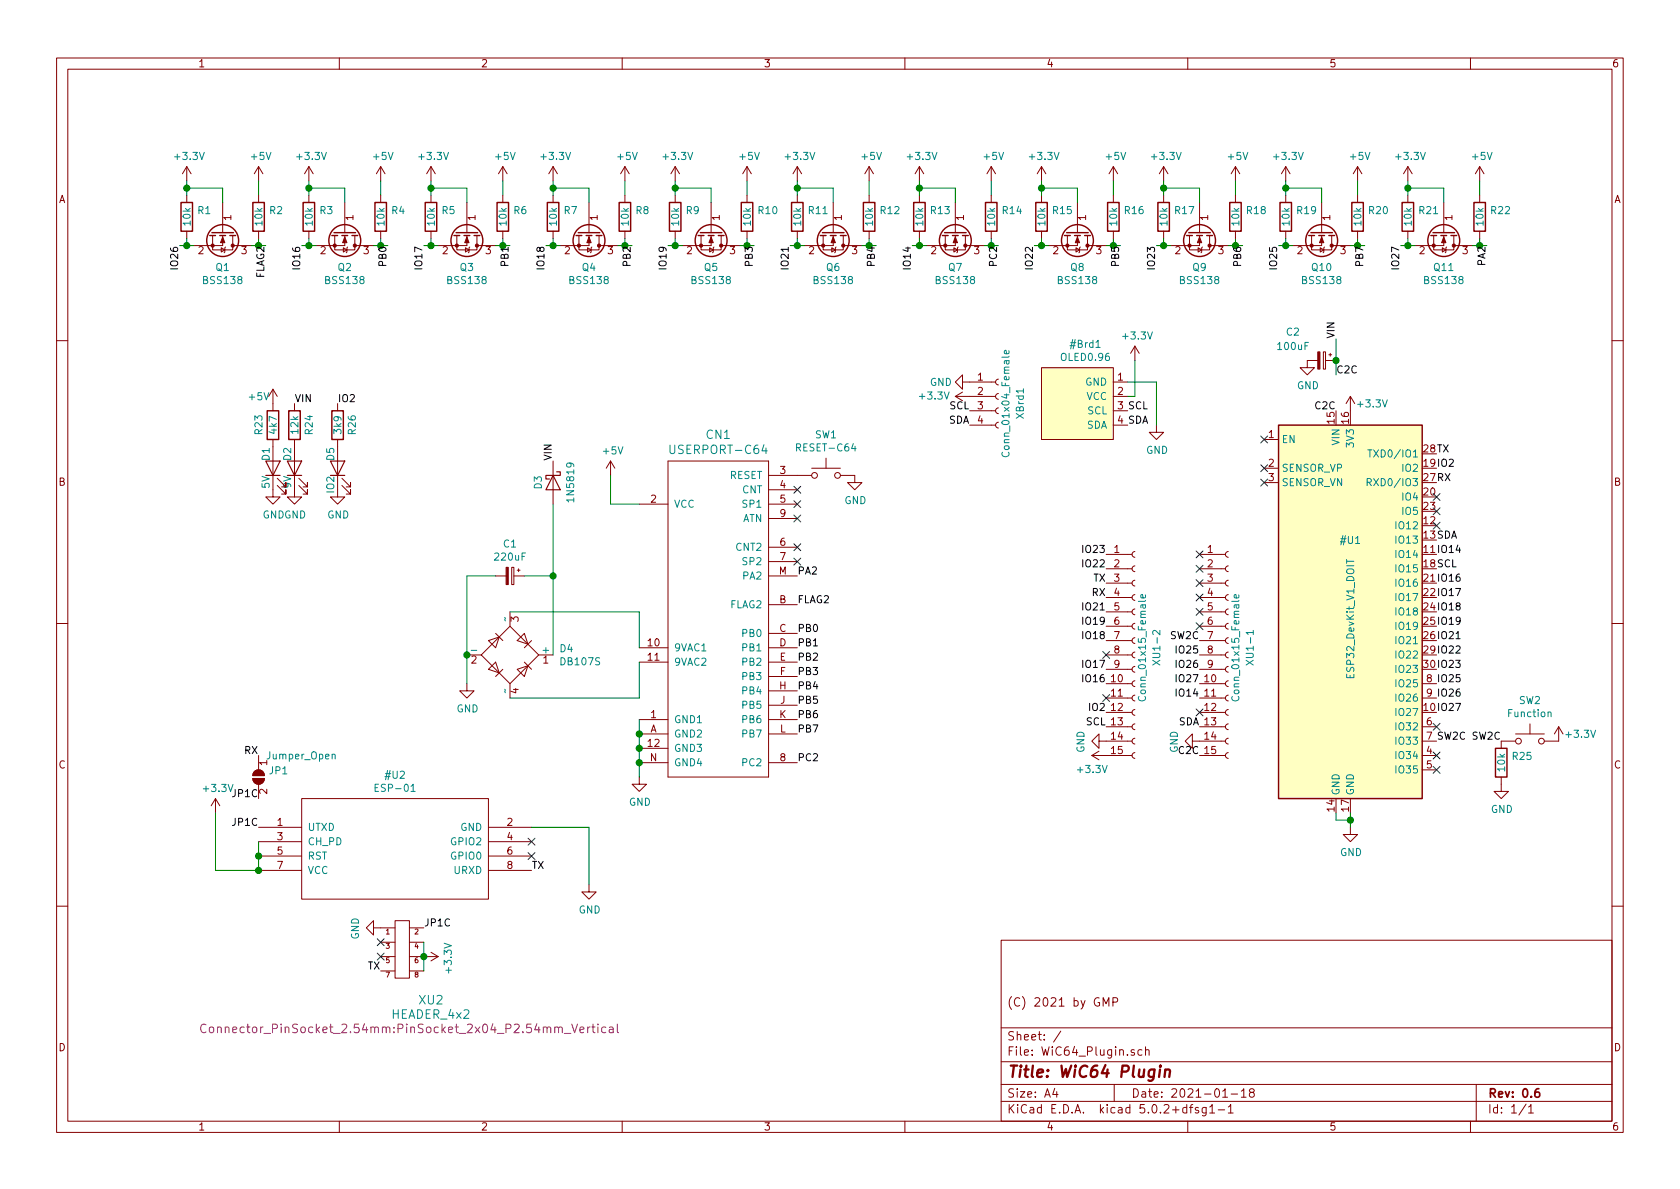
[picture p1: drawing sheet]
<svg xmlns="http://www.w3.org/2000/svg" width="297mm" height="210mm" viewBox="0 0 297 210" stroke-linecap="round" stroke-linejoin="round" font-family="sans-serif">
<g fill="none" stroke="#840000" stroke-width=".18">
<path d="M10 10.3h277v189.9h-277zM12 12.2h273v186.1h-273zM60 10.3v1.9M110 10.3v1.9M160 10.3v1.9M210 10.3v1.9M260 10.3v1.9M33 29.5v2.5M33 34.5v1.3M33 29.5l-.7 1.2M33 29.5l.8 1.2M39.4 35.8v5.3"/>
<path d="M45.7 29.5l-.7 1.2M45.7 29.5v2.5M45.7 34.5v1.3M45.7 29.5l.8 1.2M54.6 29.5v2.5M54.6 34.5v1.3M54.6 29.5l-.8 1.2M54.6 29.5l.8 1.2M61 35.8v5.3M67.3 29.5l-.8 1.2M67.3 29.5v2.5M67.3 34.5v1.3"/>
<path d="M67.3 29.5l.8 1.2M76.2 29.5v2.5M76.2 34.5v1.3M76.2 29.5l-.8 1.2M76.2 29.5l.8 1.2M82.5 35.8v5.3M88.9 29.5l-.8 1.2M88.9 29.5v2.5M88.9 34.5v1.3M88.9 29.5l.8 1.2M97.8 29.5v2.5M97.8 34.5v1.3"/>
<path d="M97.8 29.5l-.8 1.2M97.8 29.5l.8 1.2M104.1 35.8v5.3M110.5 29.5l-.8 1.2M110.5 29.5v2.5M110.5 34.5v1.3M110.5 29.5l.8 1.2M119.4 29.5v2.5M119.4 34.5v1.3M119.4 29.5l-.8 1.2M119.4 29.5l.7 1.2M125.7 35.8v5.3"/>
<path d="M132.1 29.5l-.8 1.2M132.1 29.5v2.5M132.1 34.5v1.3M132.1 29.5l.7 1.2M141 29.5v2.5M141 34.5v1.3M141 29.5l-.8 1.2M141 29.5l.7 1.2M147.3 35.8v5.3M153.7 29.5l-.8 1.2M153.7 29.5v2.5M153.7 34.5v1.3"/>
<path d="M153.7 29.5l.7 1.2M162.6 29.5v2.5M162.6 34.5v1.3M162.6 29.5l-.8 1.2M162.6 29.5l.7 1.2M168.9 35.8v5.3M175.3 29.5l-.8 1.2M175.3 29.5v2.5M175.3 34.5v1.3M175.3 29.5l.7 1.2M184.1 29.5v2.5M184.1 34.5v1.3"/>
<path d="M184.1 29.5l-.7 1.2M184.1 29.5l.8 1.2M190.5 35.8v5.3M196.8 29.5l-.7 1.2M196.8 29.5v2.5M196.8 34.5v1.3M196.8 29.5l.8 1.2M205.7 29.5v2.5M205.7 34.5v1.3M205.7 29.5l-.7 1.2M205.7 29.5l.8 1.2M212.1 35.8v5.3"/>
<path d="M218.4 29.5l-.7 1.2M218.4 29.5v2.5M218.4 34.5v1.3M218.4 29.5l.8 1.2M227.3 29.5v2.5M227.3 34.5v1.3M227.3 29.5l-.7 1.2M227.3 29.5l.8 1.2M233.7 35.8v5.3M240 29.5l-.7 1.2M240 29.5v2.5M240 34.5v1.3"/>
<path d="M240 29.5l.8 1.2M248.9 29.5v2.5M248.9 34.5v1.3M248.9 29.5l-.7 1.2M248.9 29.5l.8 1.2M255.3 35.8v5.3M261.6 29.5l-.7 1.2M261.6 29.5v2.5M261.6 34.5v1.3M261.6 29.5l.8 1.2M33 40.9v1.3M37.6 41.7v2.5h3.5v-.8"/>
<path d="M39.1 43.8l.7 .4-.7 .4zM39.4 41.7v1.7h-5.1M39.9 43.7l-.1 .1v.8l-.2 .1M41.1 41.7v1.7M41.1 43.4h3.3M45.7 40.9v1.3M54.6 40.9v1.3M59.2 41.7v2.5h3.5v-.8M60.7 43.8l.6 .4-.6 .4zM61 41.7v1.7h-5.1M61.5 43.7l-.2 .1v.8l-.1 .1M62.7 43.4h3.3"/>
<path d="M62.7 41.7v1.7M67.3 40.9v1.3M76.2 40.9v1.3M80.8 41.7v2.5h3.5v-.8M82.3 43.8l.6 .4-.6 .4zM82.5 41.7v1.7h-5M83.1 43.7l-.2 .1v.8l-.1 .1M84.3 43.4h3.3M84.3 41.7v1.7M88.9 40.9v1.3M97.8 40.9v1.3M102.4 41.7v2.5h3.5v-.8"/>
<path d="M103.9 43.8l.6 .4-.6 .4zM104.1 41.7v1.7h-5M104.6 43.7l-.1 .1v.8l-.1 .1M105.9 43.4h3.3M105.9 41.7v1.7M110.5 40.9v1.3M119.4 40.9v1.3M124 41.7v2.5h3.5v-.8M125.5 43.8l.6 .4-.6 .4zM125.7 41.7v1.7h-5.1M126.2 43.7l-.1 .1v.8l-.1 .1M127.5 43.4h3.3"/>
<path d="M127.5 41.7v1.7M132.1 40.9v1.3M141 40.9v1.3M145.5 41.7v2.5h3.6v-.8M147.1 43.8l.6 .4-.6 .4zM147.3 41.7v1.7h-5.1M147.8 43.7l-.1 .1v.8l-.1 .1M149.1 43.4h3.3M149.1 41.7v1.7M153.7 40.9v1.3M162.6 40.9v1.3M167.1 41.7v2.5h3.6v-.8"/>
<path d="M168.7 43.8l.6 .4-.6 .4zM168.9 41.7v1.7h-5.1M169.4 43.7l-.1 .1v.8l-.1 .1M170.7 43.4h3.3M170.7 41.7v1.7M175.3 40.9v1.3M184.1 40.9v1.3M188.7 41.7v2.5h3.6v-.8M190.2 43.8l.7 .4-.7 .4zM190.5 41.7v1.7h-5.1M191 43.7l-.1 .1v.8l-.1 .1M192.3 43.4h3.3"/>
<path d="M192.3 41.7v1.7M196.8 40.9v1.3M205.7 40.9v1.3M210.3 41.7v2.5h3.6v-.8M211.8 43.8l.7 .4-.7 .4zM212.1 41.7v1.7h-5.1M212.6 43.7l-.1 .1v.8l-.2 .1M213.9 43.4h3.3M213.9 41.7v1.7M218.4 40.9v1.3M227.3 40.9v1.3M231.9 41.7v2.5h3.6v-.8"/>
<path d="M233.4 43.8l.7 .4-.7 .4zM233.7 41.7v1.7h-5.1M234.2 43.7l-.1 .1v.8l-.2 .1M235.5 43.4h3.3M235.5 41.7v1.7M240 40.9v1.3M248.9 40.9v1.3M253.5 41.7v2.5h3.5v-.8M255 43.8l.7 .4-.7 .4zM255.3 41.7v1.7h-5.1M255.8 43.7l-.1 .1v.8l-.2 .1M257 43.4h3.3"/>
<path d="M257 41.7v1.7M261.6 40.9v1.3M10 60.2h2M48.3 68.8v3.8M48.3 77.7v1.3M48.3 68.8l-.8 1.3M48.3 68.8l.7 1.3M52.1 71.4v1.2M52.1 77.7v1.3M59.7 71.4v1.2M59.7 77.7v1.3M168.9 70.1h7.1"/>
<path d="M168.9 70.1l1.3 .8M170.2 67.6v-1.3l-1.3 1.3 1.3 1.2v-1.2h5.8M170.2 69.3l-1.3 .8M171.4 72.6h4.6M171.4 75.2h4.6M176.5 74.7l-.3 .1-.2 .3 .1 .4 .4 .2M176.5 72.1l-.3 .1-.2 .4 .1 .3 .4 .2M176.5 69.6l-.3 .1-.2 .3 .1 .4 .4 .2M176.5 67.1l-.3 .1-.2 .3 .1 .4 .4 .2M184.1 65h12.7v12.7h-12.7zM196.8 67.6h2.6M196.8 70.1h2.6"/>
<path d="M196.8 72.6h2.6M196.8 75.2h2.6M200.7 61.2l-.8 1.3M200.7 61.2v2.5M200.7 61.2l.7 1.3M204.5 75.2v1.2h1.2l-1.2 1.3-1.3-1.3h1.3M223.5 77.7h2.6M233 63.7h-1.9v1.3h1.3l-1.3 1.3-1.2-1.3h1.2M234 62.2h.4v3.1h-.4zM234.4 63.7h1.8M234.9 62.7h.6M235.2 62.5v.5"/>
<path d="M238.8 70.1l-.8 1.3M238.8 70.1v2.5M238.8 70.1l.7 1.3M285 60.2h2M48.3 86.6v1.3h1.2l-1.2 1.2-1.3-1.2h1.3M48.3 81.5v2.6M49 85.8l1.5 1.6v-.8v.8h-.7M49 84.6l1.5 1.5v-.8v.8h-.7M52.1 86.6v1.3h1.2l-1.2 1.2-1.3-1.2h1.3M52.1 81.5v2.6M52.8 85.8l1.6 1.6v-.8v.8h-.8M52.8 84.6l1.6 1.5v-.8v.8h-.8"/>
<path d="M59.7 86.6v1.3h1.3l-1.3 1.2-1.3-1.2h1.3M59.7 81.5v2.6M60.5 85.8l1.5 1.6v-.8v.8h-.8M60.5 84.6l1.5 1.5v-.8v.8h-.8M97.8 81.5v7.6M107.9 81.5l-.7 1.3M107.9 81.5v2.6M107.9 81.5l.8 1.3M113 89.1h5.1M118.1 81.5h17.8v55.9h-17.8zM135.9 89.1h5.1M135.9 84.1h7.6"/>
<path d="M135.9 86.6h5.1M135.9 96.8h5.1M135.9 99.3h5.1M135.9 91.7h5.1M143.5 82.8h5.1M146 81v1.8M148.6 84.1h2.5v1.2h1.3l-1.3 1.3-1.2-1.3h1.2M195.6 98h4.6M200.7 97.5l-.3 .1-.2 .4 .1 .3 .4 .2M212.1 98h4.6M217.2 97.5l-.3 .1-.2 .4 .1 .3 .4 .2M223.5 82.8h2.6"/>
<path d="M223.5 85.3h2.6M10 110.3h2M82.5 115.8h2.6M86.4 113.3l1.9-.7-.7 1.9zM86.4 118.4l1.2-1.3 .7 1.9zM87.6 101.8h1.9M87.6 112l1.3 1.3M88.9 118.4l-1.3 1.2M90.2 110.7l5 5.1-5 5.1-5.1-5.1zM90.2 108.2v2.5M90.5 100.3h.4v3.1h-.4zM90.9 101.8h1.8"/>
<path d="M91.4 113.3l1.3-1.3 .6 1.9zM91.4 118.4l1.9-.7-.6 1.9zM91.4 100.8h.5M91.7 100.6v.5M92.7 117.1l1.3 1.3M94 113.3l-1.3 1.2M95.2 115.8h2.6M113 114.5h5.1M113 117.1h5.1M135.9 114.5h5.1M135.9 117.1h5.1M135.9 106.9h5.1"/>
<path d="M135.9 112h5.1M135.9 119.6h5.1M135.9 101.8h5.1M195.6 115.8h4.6M195.6 118.4h4.6M195.6 113.3h4.6M195.6 110.7h4.6M195.6 108.2h4.6M195.6 105.7h4.6M195.6 103.1h4.6M195.6 100.6h4.6M200.7 117.9l-.3 .1-.2 .3 .1 .4 .4 .2"/>
<path d="M200.7 115.3l-.3 .1-.2 .3 .1 .4 .4 .2M200.7 112.8l-.3 .1-.2 .3 .1 .4 .4 .2M200.7 110.2l-.3 .1-.2 .4 .1 .3 .4 .2M200.7 107.7l-.3 .1-.2 .3 .1 .4 .4 .2M200.7 105.2l-.3 .1-.2 .3 .1 .4 .4 .2M200.7 102.6l-.3 .1-.2 .3 .1 .4 .4 .2M200.7 100.1l-.3 .1-.2 .3 .1 .4 .4 .2M212.1 115.8h4.6M212.1 118.4h4.6M212.1 113.3h4.6M212.1 110.7h4.6M212.1 108.2h4.6"/>
<path d="M212.1 105.7h4.6M212.1 103.1h4.6M212.1 100.6h4.6M217.2 117.9l-.3 .1-.2 .3 .1 .4 .4 .2M217.2 115.3l-.3 .1-.2 .3 .1 .4 .4 .2M217.2 112.8l-.3 .1-.2 .3 .1 .4 .4 .2M217.2 110.2l-.3 .1-.2 .4 .1 .3 .4 .2M217.2 107.7l-.3 .1-.2 .3 .1 .4 .4 .2M217.2 105.2l-.3 .1-.2 .3 .1 .4 .4 .2M217.2 102.6l-.3 .1-.2 .3 .1 .4 .4 .2M217.2 100.1l-.3 .1-.2 .3 .1 .4 .4 .2M285 110.3h2"/>
<path d="M44.7 137.7h2a1.02 1.02 0 0 1-1 1 1.02 1.02 0 0 1-1-1zM44.9 136.5a1.02 1.02 0 0 1 1.2-.3 1.02 1.02 0 0 1 .6 1h-2zM45.7 133.6v2.5M45.7 138.7v2.5M82.5 120.9v1.3h1.3l-1.3 1.2-1.2-1.2h1.2M90.2 120.9v2.5M113 137.4v1.3h1.3l-1.3 1.2-1.2-1.2h1.2M113 127.2h5.1M113 132.3h5.1M113 134.9h5.1M113 129.8h5.1M135.9 127.2h5.1"/>
<path d="M135.9 134.9h5.1M135.9 129.8h5.1M135.9 122.2h5.1M135.9 124.7h5.1M193 133.6h7.2M193 133.6l1.3 .8M194.3 131.1v-1.3l-1.3 1.3 1.3 1.2v-1.2h5.9M194.3 132.8l-1.3 .8M195.6 128.5h4.6M195.6 120.9h4.6M195.6 123.4h4.6M195.6 126h4.6"/>
<path d="M200.7 133.1l-.3 .1-.2 .3 .1 .4 .4 .2M200.7 130.6l-.3 .1-.2 .3 .1 .4 .4 .2M200.7 128l-.3 .1-.2 .3 .1 .4 .4 .2M200.7 125.5l-.3 .1-.2 .3 .1 .4 .4 .2M200.7 122.9l-.3 .1-.2 .4 .1 .3 .4 .2M200.7 120.4l-.3 .1-.2 .3 .1 .4 .4 .2M210.8 131.1v-1.3l-1.3 1.3 1.3 1.2v-1.2h5.9M212.1 133.6h4.6M212.1 128.5h4.6M212.1 120.9h4.6M212.1 123.4h4.6M212.1 126h4.6"/>
<path d="M217.2 133.1l-.3 .1-.2 .3 .1 .4 .4 .2M217.2 130.6l-.3 .1-.2 .3 .1 .4 .4 .2M217.2 128l-.3 .1-.2 .3 .1 .4 .4 .2M217.2 125.5l-.3 .1-.2 .3 .1 .4 .4 .2M217.2 122.9l-.3 .1-.2 .4 .1 .3 .4 .2M217.2 120.4l-.3 .1-.2 .3 .1 .4 .4 .2M251.5 133.6h2.5M251.5 136.1h2.5M251.5 128.5h2.5M251.5 131.1h2.5M251.5 120.9h2.5M251.5 123.4h2.5"/>
<path d="M265.4 137.4v2.5h1.3l-1.3 1.3-1.2-1.3h1.2M268 129.8h5M268 131.1h-2.6v1.2M270.5 128v1.8M275.6 128.5v2.6h-2.6M275.6 128.5l-.8 1.3M275.6 128.5l.8 1.3M38.1 141.2l-.8 1.3M38.1 141.2v2.6M38.1 141.2l.8 1.3M45.7 146.3h7.6M45.7 148.8h7.6"/>
<path d="M45.7 151.4h7.6M45.7 153.9h7.6M53.3 141.2h33.1v17.8h-33.1zM86.4 146.3h7.6M86.4 148.8h7.6M86.4 151.4h7.6M86.4 153.9h7.6M104.1 156.5v1.2h1.3l-1.3 1.3-1.2-1.3h1.2M238.8 146.3v1.3h1.2l-1.2 1.2-1.3-1.2h1.3M10 160.2h2M66 164.1v-1.3l-1.2 1.3 1.2 1.2v-1.2h3.8M67.3 166.6h2.5"/>
<path d="M67.3 169.2h2.5M67.3 171.7h2.5M69.8 162.8h2.6v10.2h-2.6zM72.4 164.1h2.5M72.4 166.6h2.5M72.4 169.2h5.1M72.4 171.7h2.5M76.2 168.4l1.3 .8M77.5 169.2l-1.3 .7M177 166.3h108v32h-108zM195 177.9v-1.5l.6 1.1 .5-1.1v1.5M196.8 177.2l.7-.1 .1-.2v-.3l-.3-.2h-.5v1.5"/>
<path d="M285 160.2h2M60 198.3v1.9M110 198.3v1.9M160 198.3v1.9M177 194.8h108M177 191.8h108M177 187.8h108M177 181.8h108M186.5 192.5l-.4 1h1M186.8 193v1M187.6 182.3l-1.3 2M197 191.8v3"/>
<path d="M200.6 185.7l-.4-.1-.2 .2 .1 .2 .5 .2v.3h-.6M201.9 185.7l-.4-.1-.3 .3 .1 .6h.6M202.5 185.7l.3-.1 .3 .1 .1 .9M202.5 185.1v1.5M210 198.3v1.9M210.3 195.8h.6M210.9 195.3l-.4 .2v1.3M211.9 195.9l-.4-.1-.2 .2 .1 .3 .5 .1v.3h-.6M213.3 195.8v1.2l-.3 .3h-.4M213.3 195.9l-.5-.1-.3 .3 .1 .6 .2 .1 .5-.1M213.9 195.8l.4-.5v1.5M213.9 196.8h.9"/>
<path d="M215.4 196.3h1.1M216.2 194h.8M217.2 195.8l.4-.5v1.5M217.2 196.8h.8M217.7 193.5h1.1M219.5 193l.4-.5v1.5M219.5 194h.8M221.2 193.2l-.3-.3 .1-.2 .2-.2 .4 .1 .2 .2-.1 .2-.6 .2a.48 .48 0 0 0-.1 .7l.2 .1 .5-.1a.48 .48 0 0 0-.1-.7h-.1M260 198.3v1.9M261 191.8v6.5M269.8 195.2l-1.2 2M270.3 195.8l.4-.5v1.5"/>
<path d="M270.3 196.8h.8"/>
<circle cx="144" cy="84.1" r=".51"/>
<circle cx="148.1" cy="84.1" r=".51"/>
<circle cx="268.5" cy="131.1" r=".51"/>
<circle cx="272.5" cy="131.1" r=".51"/>
</g>
<path d="M272.1 192.5a.62 .62 0 0 0-.7 .7v.7l.3 .1 .5-.1v-.5l-.1-.2-.4-.1-.3 .3" fill="none" stroke="#840000" stroke-width=".3"/>
<path d="M205.1 189.1l-.2 1.3M205.2 188.4v.2M206 189.3a.52 .52 0 0 1 .9 .1l-.2 1M206 189.1l-.1 1.3" fill="none" stroke="#840000" stroke-width=".41"/>
<g fill="none" stroke="#008400" stroke-width=".18">
<path d="M33 32v2.5M33 33.3h6.4v2.5M45.7 32v2.5M54.6 33.3h6.4v2.5M54.6 32v2.5M67.3 32v2.5M76.2 33.3h6.3v2.5M76.2 32v2.5M88.9 32v2.5M97.8 33.3h6.3v2.5M97.8 32v2.5M110.5 32v2.5"/>
<path d="M119.4 33.3h6.3v2.5M119.4 32v2.5M132.1 32v2.5M141 33.3h6.3v2.5M141 32v2.5M153.7 32v2.5M162.6 33.3h6.3v2.5M162.6 32v2.5M175.3 32v2.5M184.1 33.3h6.4v2.5M184.1 32v2.5M196.8 32v2.5"/>
<path d="M205.7 33.3h6.4v2.5M205.7 32v2.5M218.4 32v2.5M227.3 33.3h6.4v2.5M227.3 32v2.5M240 32v2.5M248.9 33.3h6.4v2.5M248.9 32v2.5M261.6 32v2.5M31.7 43.4h2.6M33 42.2v1.2M45.7 42.2v1.2h-1.3"/>
<path d="M53.3 43.4h2.6M54.6 42.2v1.2M67.3 42.2v1.2h-1.3M74.9 43.4h2.6M76.2 42.2v1.2M88.9 42.2v1.2h-1.3M96.5 43.4h2.6M97.8 42.2v1.2M110.5 42.2v1.2h-1.3M118.1 43.4h2.5M119.4 42.2v1.2M132.1 42.2v1.2h-1.3"/>
<path d="M139.7 43.4h2.5M141 42.2v1.2M153.7 42.2v1.2h-1.3M161.3 43.4h2.5M162.6 42.2v1.2M175.3 42.2v1.2h-1.3M182.9 43.4h2.5M184.1 42.2v1.2M196.8 42.2v1.2h-1.2M204.5 43.4h2.5M205.7 42.2v1.2M218.4 42.2v1.2h-1.2"/>
<path d="M226.1 43.4h2.5M227.3 42.2v1.2M236.2 59.9v6.4M240 42.2v1.2h-1.2M247.6 43.4h2.6M248.9 42.2v1.2M261.6 42.2v1.2h-1.3M199.4 67.6h5.1v7.6M200.7 63.7v6.4h-1.3M97.8 89.1v26.7M107.9 84.1v5h5.1M87.6 101.8h-5.1v19.1"/>
<path d="M90.2 108.2h22.8v6.3M92.7 101.8h5.1M113 117.1v6.3h-22.8M113 127.2v10.2M38.1 143.8v10.1h7.6v-5.1M94 146.3h10.1v10.2M236.2 143.8v1.2h2.6M238.8 143.8v2.5M74.9 166.6v5.1"/>
</g>
<g fill="#008400" stroke="#008400" stroke-width=".25">
<circle cx="113" cy="129.8" r=".51"/>
<circle cx="113" cy="132.3" r=".51"/>
<circle cx="113" cy="134.9" r=".51"/>
<circle cx="33" cy="43.4" r=".51"/>
<circle cx="45.7" cy="43.4" r=".51"/>
<circle cx="33" cy="33.3" r=".51"/>
<circle cx="54.6" cy="43.4" r=".51"/>
<circle cx="67.3" cy="43.4" r=".51"/>
<circle cx="54.6" cy="33.3" r=".51"/>
<circle cx="76.2" cy="43.4" r=".51"/>
<circle cx="88.9" cy="43.4" r=".51"/>
<circle cx="76.2" cy="33.3" r=".51"/>
<circle cx="97.8" cy="43.4" r=".51"/>
<circle cx="110.5" cy="43.4" r=".51"/>
<circle cx="97.8" cy="33.3" r=".51"/>
<circle cx="119.4" cy="43.4" r=".51"/>
<circle cx="132.1" cy="43.4" r=".51"/>
<circle cx="119.4" cy="33.3" r=".51"/>
<circle cx="141" cy="43.4" r=".51"/>
<circle cx="153.7" cy="43.4" r=".51"/>
<circle cx="141" cy="33.3" r=".51"/>
<circle cx="162.6" cy="43.4" r=".51"/>
<circle cx="162.6" cy="33.3" r=".51"/>
<circle cx="184.2" cy="43.4" r=".51"/>
<circle cx="196.9" cy="43.4" r=".51"/>
<circle cx="184.2" cy="33.3" r=".51"/>
<circle cx="205.7" cy="43.4" r=".51"/>
<circle cx="218.4" cy="43.4" r=".51"/>
<circle cx="205.7" cy="33.3" r=".51"/>
<circle cx="227.3" cy="43.4" r=".51"/>
<circle cx="240" cy="43.4" r=".51"/>
<circle cx="227.3" cy="33.3" r=".51"/>
<circle cx="248.9" cy="43.4" r=".51"/>
<circle cx="261.6" cy="43.4" r=".51"/>
<circle cx="248.9" cy="33.3" r=".51"/>
<circle cx="238.8" cy="145" r=".51"/>
<circle cx="82.6" cy="115.8" r=".51"/>
<circle cx="97.8" cy="101.8" r=".51"/>
<circle cx="45.7" cy="151.4" r=".51"/>
<circle cx="236.2" cy="63.7" r=".51"/>
<circle cx="74.9" cy="169.2" r=".51"/>
<circle cx="45.7" cy="153.9" r=".51"/>
</g>
<g fill="none" stroke="#000084" stroke-width=".18">
<path d="M222.9 77.1l1.2 1.2M224.1 77.1l-1.2 1.2M140.4 86l1.2 1.2M140.4 88.5l1.2 1.3M140.4 91.1l1.2 1.2M140.4 96.2l1.2 1.2M140.4 98.7l1.2 1.2M141.6 86l-1.2 1.2M141.6 88.5l-1.2 1.3M141.6 91.1l-1.2 1.2M141.6 96.2l-1.2 1.2M141.6 98.7l-1.2 1.2"/>
<path d="M211.5 100l1.2 1.2M211.5 97.4l1.2 1.2M212.7 100l-1.2 1.2M212.7 97.4l-1.2 1.2M222.9 82.2l1.2 1.2M222.9 84.7l1.2 1.2M224.1 82.2l-1.2 1.2M224.1 84.7l-1.2 1.2M253.4 92.3l1.2 1.3M253.4 89.8l1.2 1.2M253.4 87.3l1.2 1.2M254.6 92.3l-1.2 1.3"/>
<path d="M254.6 89.8l-1.2 1.2M254.6 87.3l-1.2 1.2M195 115.2l1.2 1.2M196.2 115.2l-1.2 1.2M211.5 110.1l1.2 1.2M211.5 107.6l1.2 1.2M211.5 105l1.2 1.3M211.5 102.5l1.2 1.2M212.7 110.1l-1.2 1.2M212.7 107.6l-1.2 1.2M212.7 105l-1.2 1.3M212.7 102.5l-1.2 1.2"/>
<path d="M195 122.8l1.2 1.2M196.2 122.8l-1.2 1.2M211.5 125.4l1.2 1.2M212.7 125.4l-1.2 1.2M253.4 127.9l1.2 1.2M253.4 133l1.2 1.2M253.4 135.5l1.2 1.2M254.6 127.9l-1.2 1.2M254.6 133l-1.2 1.2M254.6 135.5l-1.2 1.2M93.4 148.2l1.2 1.2M93.4 150.8l1.2 1.2"/>
<path d="M94.6 148.2l-1.2 1.2M94.6 150.8l-1.2 1.2M66.7 166l1.2 1.2M66.7 168.5l1.2 1.3M67.9 166l-1.2 1.2M67.9 168.5l-1.2 1.3"/>
</g>
<g fill="#ffffc2" stroke="#ffffc2" stroke-width=".18">
<path d="M226.1 75.2h25.4v66h-25.4z"/>
<path d="M184.1 65h12.7v12.7h-12.7z"/>
</g>
<g fill="none" stroke="#840000" stroke-width=".25">
<path d="M32 35.8h2v5.1h-2zM44.7 35.8h2v5.1h-2zM53.6 35.8h2v5.1h-2zM66.3 35.8h2v5.1h-2zM75.2 35.8h2v5.1h-2zM87.9 35.8h2v5.1h-2zM96.8 35.8h2v5.1h-2zM109.5 35.8h2v5.1h-2zM118.4 35.8h2v5.1h-2zM131.1 35.8h2v5.1h-2zM140 35.8h2v5.1h-2zM152.7 35.8h2v5.1h-2z"/>
<path d="M161.5 35.8h2.1v5.1h-2.1zM174.2 35.8h2.1v5.1h-2.1zM183.1 35.8h2.1v5.1h-2.1zM195.8 35.8h2.1v5.1h-2.1zM204.7 35.8h2.1v5.1h-2.1zM217.4 35.8h2.1v5.1h-2.1zM226.3 35.8h2v5.1h-2zM239 35.8h2v5.1h-2zM247.9 35.8h2v5.1h-2zM260.6 35.8h2v5.1h-2zM37.1 41.7h1M37.5 41.1h3.8"/>
<path d="M38.9 41.7h1M40.6 41.7h1.1M58.7 41.7h1M59.1 41.1h3.8M60.5 41.7h1M62.2 41.7h1M80.3 41.7h1M80.6 41.1h3.9M82 41.7h1.1M83.8 41.7h1M101.9 41.7h1M102.2 41.1h3.8"/>
<path d="M103.6 41.7h1M105.4 41.7h1M123.4 41.7h1.1M123.8 41.1h3.8M125.2 41.7h1M127 41.7h1M145 41.7h1M145.4 41.1h3.8M146.8 41.7h1M148.6 41.7h1M166.6 41.7h1M167 41.1h3.8"/>
<path d="M168.4 41.7h1M170.2 41.7h1M188.2 41.7h1M188.6 41.1h3.8M190 41.7h1M191.8 41.7h1M209.8 41.7h1M210.2 41.1h3.8M211.6 41.7h1M213.4 41.7h1M231.4 41.7h1M231.8 41.1h3.8"/>
<path d="M233.2 41.7h1M234.9 41.7h1.1M253 41.7h1M253.4 41.1h3.8M254.8 41.7h1M256.5 41.7h1.1M47.2 72.6h2.1v5.1h-2.1zM51.1 72.6h2v5.1h-2zM58.7 72.6h2v5.1h-2zM226.1 75.2h25.4v66h-25.4zM264.4 132.3h2v5.1h-2z"/>
<circle cx="39.4" cy="42.5" r="2.82"/>
<circle cx="61" cy="42.5" r="2.82"/>
<circle cx="82.5" cy="42.5" r="2.82"/>
<circle cx="104.1" cy="42.5" r="2.82"/>
<circle cx="125.7" cy="42.5" r="2.82"/>
<circle cx="147.3" cy="42.5" r="2.82"/>
<circle cx="168.9" cy="42.5" r="2.82"/>
<circle cx="190.5" cy="42.5" r="2.82"/>
<circle cx="212.1" cy="42.5" r="2.82"/>
<circle cx="233.7" cy="42.5" r="2.82"/>
<circle cx="255.3" cy="42.5" r="2.82"/>
</g>
<g fill="none" stroke="#008484" stroke-width=".18">
<path d="M177.3 80a.6 .6 0 0 0 .4 .8 .6 .6 0 0 0 .7-.6l-.1-.2M178.4 62v.4l-.2 .2-.6-.1v-.5l.3-.1 .1 .7M193.8 61.4h.7M241.9 79.5h.7M242.2 79.5v1.3M238.1 98.9v.7M241.7 85.3l.6-.1 .2-.1-.1-.3-.2-.2h-.5v1.3M242 85.3l.5 .6M89.2 109.2l.2 .6M202.5 105.2v.4l-.1 .1h-.6v-.5l.2-.1 .1 .6M219 105.2v.4l-.1 .1h-.6v-.5l.2-.1 .1 .6M221.6 111.5v.7"/>
<path d="M58.7 133.5l.2-.1h.3l.1 .8M66.3 139.3h.5M66.9 138.7h-.6v1.2h.6M72.7 139.9h.7M89.2 121.9l.2 .6M201.4 123.2a.6 .6 0 0 0 .4 .8 .6 .6 0 0 0 .7-.6l-.1-.2M217.9 123.2a.6 .6 0 0 0 .4 .8 .6 .6 0 0 0 .7-.6l-.1-.2M273.7 126l.2-.1 .3 .1v.7"/>
</g>
<g fill="#840000" stroke="#840000" stroke-width=".18">
<path d="M39.4 41.9l.4 1h-.8z"/>
<path d="M61 41.9l.3 1h-.7z"/>
<path d="M82.5 41.9l.4 1h-.7z"/>
<path d="M104.1 41.9l.4 1h-.7z"/>
<path d="M125.7 41.9l.4 1h-.8z"/>
<path d="M147.3 41.9l.4 1h-.8z"/>
<path d="M168.9 41.9l.4 1h-.8z"/>
<path d="M190.5 41.9l.4 1h-.8z"/>
<path d="M212.1 41.9l.4 1h-.8z"/>
<path d="M233.7 41.9l.4 1h-.8z"/>
<path d="M255.3 41.9l.4 1h-.8z"/>
<path d="M89.5 100.3h.4v3.1h-.4z"/>
<path d="M233 62.2h.4v3.1h-.4z"/>
<path d="M44.9 136.5a1.02 1.02 0 0 1 1.2-.3 1.02 1.02 0 0 1 .6 1h-2z"/>
<path d="M44.7 137.7h2a1.02 1.02 0 0 1-1 1 1.02 1.02 0 0 1-1-1z"/>
<circle cx="37.6" cy="43.4" r=".28"/>
<circle cx="41.1" cy="43.4" r=".28"/>
<circle cx="59.2" cy="43.4" r=".28"/>
<circle cx="62.7" cy="43.4" r=".28"/>
<circle cx="80.8" cy="43.4" r=".28"/>
<circle cx="84.3" cy="43.4" r=".28"/>
<circle cx="102.4" cy="43.4" r=".28"/>
<circle cx="105.9" cy="43.4" r=".28"/>
<circle cx="124" cy="43.4" r=".28"/>
<circle cx="127.5" cy="43.4" r=".28"/>
<circle cx="145.5" cy="43.4" r=".28"/>
<circle cx="149.1" cy="43.4" r=".28"/>
<circle cx="167.1" cy="43.4" r=".28"/>
<circle cx="170.7" cy="43.4" r=".28"/>
<circle cx="188.7" cy="43.4" r=".28"/>
<circle cx="192.3" cy="43.4" r=".28"/>
<circle cx="210.3" cy="43.4" r=".28"/>
<circle cx="213.9" cy="43.4" r=".28"/>
<circle cx="231.9" cy="43.4" r=".28"/>
<circle cx="235.5" cy="43.4" r=".28"/>
<circle cx="253.5" cy="43.4" r=".28"/>
<circle cx="257" cy="43.4" r=".28"/>
</g>
<path d="M257.5 112.9h.7" fill="none" stroke="#000" stroke-width=".18"/>
<path d="M47 81.5h2.5l-1.2 2.6zM47 84.1h2.5M50.8 81.5h2.5l-1.2 2.6zM50.8 84.1h2.5M58.4 81.5h2.6l-1.3 2.6zM58.4 84.1h2.6M97.8 84.1l1.3 2.5h-2.6zM98.4 83.4h.7v.7h-2.6v.6h.7" fill="none" stroke="#840000" stroke-width=".2"/>
<g fill="none" stroke="#840084" stroke-width=".18">
<path d="M36.4 181.2a.62 .62 0 0 0-.7 0 .62 .62 0 0 0-.2 .8 .56 .56 0 0 0 .3 .5 .56 .56 0 0 0 .6 0M37.1 181.7l.4-.1 .3 .3v.4l-.3 .3-.4-.1-.1-.2zM102.5 182.1l.8-.1-.1-.3-.5-.1-.2 .2 .1 .7h.6M103.9 181.6v1M104.3 181.6l-.4 .3M104.6 181.6h.6M104.9 181.1v1.3l.3 .2M105.7 181.1v.1M105.7 181.6v1M107.1 181.7l-.4-.1-.2 .1v.8a.48 .48 0 0 0 .6 0M107.7 181.7h.6l.1 .9M108.4 182h-.5a.31 .31 0 0 0-.2 .3 .31 .31 0 0 0 .2 .3l.5-.1"/>
<path d="M109.1 181.1v1.3l.2 .2"/>
</g>
<text font-size="2.8" fill="#840000" x="178" y="190.5">Title: WiC64 Plugin</text>
<g font-size="2.1" fill="#008484">
<text x="124.9" y="77.6">CN1</text>
<text x="118.9" y="80.3">USERPORT-C64</text>
<text x="74.1" y="177.6">XU2</text>
<text x="69.4" y="180.2">HEADER_4x2</text>
</g>
<g font-size="2.1" fill="#840000">
<text x="178" y="178">(C) 2021 by GMP</text>
<text x="178" y="184">Sheet: /</text>
<text x="178" y="186.7">File: WiC64_Plugin.sch</text>
<text x="178" y="196.9">KiCad E.D.A. kicad 5.0.2+dfsg1-1</text>
<text x="178" y="194.1">Size: A4</text>
<text x="200" y="194.1">Date: 2021-01-18</text>
<text x="263" y="194.1">Rev: 0.6</text>
<text x="263" y="196.9">Id: 1/1</text>
</g>
<text font-size="2.1" fill="#840084" x="38.7" y="182.7">Connector_PinSocket_2.54mm:PinSocket_2x04_P2.54mm_Vertical</text>
<g font-size="1.8" fill="#840000">
<text x="35" y="11.9">1</text>
<text x="85" y="11.9">2</text>
<text x="135" y="11.9">3</text>
<text x="185" y="11.9">4</text>
<text x="235" y="11.9">5</text>
<text x="285" y="11.9">6</text>
<text x="10.4" y="35.9">A</text>
<text x="285.4" y="35.9">A</text>
<text x="40.9" y="39" transform="rotate(-90 40.9 39)">1</text>
<text x="62.5" y="39" transform="rotate(-90 62.5 39)">1</text>
<text x="84.1" y="39" transform="rotate(-90 84.1 39)">1</text>
<text x="105.7" y="39" transform="rotate(-90 105.7 39)">1</text>
<text x="127.3" y="39" transform="rotate(-90 127.3 39)">1</text>
<text x="148.8" y="39" transform="rotate(-90 148.8 39)">1</text>
<text x="170.4" y="39" transform="rotate(-90 170.4 39)">1</text>
<text x="192" y="39" transform="rotate(-90 192 39)">1</text>
<text x="213.6" y="39" transform="rotate(-90 213.6 39)">1</text>
<text x="235.2" y="39" transform="rotate(-90 235.2 39)">1</text>
<text x="256.8" y="39" transform="rotate(-90 256.8 39)">1</text>
<text x="35.1" y="45">2</text>
<text x="42.7" y="45">3</text>
<text x="56.7" y="45">2</text>
<text x="64.3" y="45">3</text>
<text x="78.3" y="45">2</text>
<text x="85.9" y="45">3</text>
<text x="99.8" y="45">2</text>
<text x="107.5" y="45">3</text>
<text x="121.4" y="45">2</text>
<text x="129.1" y="45">3</text>
<text x="143" y="45">2</text>
<text x="150.6" y="45">3</text>
<text x="164.6" y="45">2</text>
<text x="172.2" y="45">3</text>
<text x="186.2" y="45">2</text>
<text x="193.8" y="45">3</text>
<text x="207.8" y="45">2</text>
<text x="215.4" y="45">3</text>
<text x="229.4" y="45">2</text>
<text x="237" y="45">3</text>
<text x="251" y="45">2</text>
<text x="258.6" y="45">3</text>
<text x="172.9" y="67.3">1</text>
<text x="172.9" y="69.8">2</text>
<text x="197.6" y="67.3">1</text>
<text x="197.6" y="69.8">2</text>
<text x="172.9" y="72.4">3</text>
<text x="172.9" y="74.9">4</text>
<text x="224.3" y="77.5">1</text>
<text x="236" y="74.9" transform="rotate(-90 236 74.9)">15</text>
<text x="238.5" y="74.9" transform="rotate(-90 238.5 74.9)">16</text>
<text x="137.9" y="83.8">3</text>
<text x="224.3" y="82.5">2</text>
<text x="10.4" y="85.9">B</text>
<text x="115.1" y="88.9">2</text>
<text x="137.9" y="86.4">4</text>
<text x="137.9" y="88.9">5</text>
<text x="224.3" y="85.1">3</text>
<text x="251.8" y="87.6">20</text>
<text x="285.4" y="85.9">B</text>
<text x="137.9" y="91.4">9</text>
<text x="251.8" y="92.7">12</text>
<text x="251.8" y="90.2">23</text>
<text x="137.7" y="101.6">M</text>
<text x="137.9" y="96.5">6</text>
<text x="137.9" y="99.1">7</text>
<text x="197" y="97.8">1</text>
<text x="197" y="100.3">2</text>
<text x="213.5" y="97.8">1</text>
<text x="213.5" y="100.3">2</text>
<text x="137.8" y="106.7">B</text>
<text x="197" y="102.9">3</text>
<text x="197" y="105.4">4</text>
<text x="197" y="107.9">5</text>
<text x="213.5" y="102.9">3</text>
<text x="213.5" y="105.4">4</text>
<text x="213.5" y="107.9">5</text>
<text x="91.7" y="110" transform="rotate(-90 91.7 110)">3</text>
<text x="137.8" y="111.8">C</text>
<text x="197" y="110.5">6</text>
<text x="197" y="113">7</text>
<text x="213.5" y="110.5">6</text>
<text x="213.5" y="113">7</text>
<text x="83.3" y="117.3">2</text>
<text x="96" y="117.3">1</text>
<text x="114.6" y="114.3">10</text>
<text x="114.6" y="116.8">11</text>
<text x="137.8" y="114.3">D</text>
<text x="137.8" y="116.8">E</text>
<text x="137.9" y="119.4">F</text>
<text x="197" y="115.6">8</text>
<text x="197" y="118.1">9</text>
<text x="213.5" y="115.6">8</text>
<text x="213.5" y="118.1">9</text>
<text x="91.7" y="122.7" transform="rotate(-90 91.7 122.7)">4</text>
<text x="137.8" y="121.9">H</text>
<text x="137.9" y="124.5">J</text>
<text x="196.5" y="120.6">10</text>
<text x="196.5" y="123.2">11</text>
<text x="196.5" y="125.7">12</text>
<text x="213" y="120.6">10</text>
<text x="213" y="123.2">11</text>
<text x="213" y="125.7">12</text>
<text x="114.9" y="129.5">A</text>
<text x="115.1" y="127">1</text>
<text x="137.8" y="127">K</text>
<text x="137.9" y="129.5">L</text>
<text x="196.5" y="130.8">14</text>
<text x="213" y="130.8">14</text>
<text x="252.2" y="128.3">6</text>
<text x="10.4" y="135.9">C</text>
<text x="47.2" y="135.4" transform="rotate(-90 47.2 135.4)">1</text>
<text x="114.6" y="132.1">12</text>
<text x="114.9" y="134.6">N</text>
<text x="137.9" y="134.6">8</text>
<text x="196.5" y="133.3">15</text>
<text x="252.2" y="133.3">4</text>
<text x="252.2" y="135.9">5</text>
<text x="285.4" y="135.9">C</text>
<text x="47.2" y="140.4" transform="rotate(-90 47.2 140.4)">2</text>
<text x="236" y="143.5" transform="rotate(-90 236 143.5)">14</text>
<text x="238.5" y="143.5" transform="rotate(-90 238.5 143.5)">17</text>
<text x="49" y="146">1</text>
<text x="49" y="148.6">3</text>
<text x="89.7" y="146">2</text>
<text x="89.7" y="148.6">4</text>
<text x="49" y="151.1">5</text>
<text x="49" y="153.7">7</text>
<text x="89.7" y="151.1">6</text>
<text x="89.7" y="153.7">8</text>
<text x="10.4" y="185.9">D</text>
<text x="285.4" y="185.9">D</text>
<text x="35" y="199.9">1</text>
<text x="85" y="199.9">2</text>
<text x="135" y="199.9">3</text>
<text x="185" y="199.9">4</text>
<text x="235" y="199.9">5</text>
<text x="285" y="199.9">6</text>
</g>
<g font-size="1.8" fill="#008484">
<text x="31.1" y="28.3">+3.3V</text>
<text x="44.5" y="28.3">+5V</text>
<text x="52.7" y="28.3">+3.3V</text>
<text x="66.1" y="28.3">+5V</text>
<text x="74.2" y="28.3">+3.3V</text>
<text x="87.7" y="28.3">+5V</text>
<text x="95.8" y="28.3">+3.3V</text>
<text x="109.3" y="28.3">+5V</text>
<text x="117.4" y="28.3">+3.3V</text>
<text x="130.9" y="28.3">+5V</text>
<text x="139" y="28.3">+3.3V</text>
<text x="152.5" y="28.3">+5V</text>
<text x="160.6" y="28.3">+3.3V</text>
<text x="174" y="28.3">+5V</text>
<text x="182.2" y="28.3">+3.3V</text>
<text x="195.6" y="28.3">+5V</text>
<text x="203.8" y="28.3">+3.3V</text>
<text x="217.2" y="28.3">+5V</text>
<text x="225.4" y="28.3">+3.3V</text>
<text x="238.8" y="28.3">+5V</text>
<text x="247" y="28.3">+3.3V</text>
<text x="260.4" y="28.3">+5V</text>
<text x="33.7" y="39.8" transform="rotate(-90 33.7 39.8)">10k</text>
<text x="35" y="37.9">R1</text>
<text x="46.4" y="39.8" transform="rotate(-90 46.4 39.8)">10k</text>
<text x="47.7" y="37.9">R2</text>
<text x="55.3" y="39.8" transform="rotate(-90 55.3 39.8)">10k</text>
<text x="56.6" y="37.9">R3</text>
<text x="68" y="39.8" transform="rotate(-90 68 39.8)">10k</text>
<text x="69.3" y="37.9">R4</text>
<text x="76.9" y="39.8" transform="rotate(-90 76.9 39.8)">10k</text>
<text x="78.2" y="37.9">R5</text>
<text x="89.6" y="39.8" transform="rotate(-90 89.6 39.8)">10k</text>
<text x="90.9" y="37.9">R6</text>
<text x="98.5" y="39.8" transform="rotate(-90 98.5 39.8)">10k</text>
<text x="99.8" y="37.9">R7</text>
<text x="111.2" y="39.8" transform="rotate(-90 111.2 39.8)">10k</text>
<text x="112.5" y="37.9">R8</text>
<text x="120.1" y="39.8" transform="rotate(-90 120.1 39.8)">10k</text>
<text x="121.4" y="37.9">R9</text>
<text x="132.8" y="39.8" transform="rotate(-90 132.8 39.8)">10k</text>
<text x="134.1" y="37.9">R10</text>
<text x="141.7" y="39.8" transform="rotate(-90 141.7 39.8)">10k</text>
<text x="143" y="37.9">R11</text>
<text x="154.4" y="39.8" transform="rotate(-90 154.4 39.8)">10k</text>
<text x="155.7" y="37.9">R12</text>
<text x="163.2" y="39.8" transform="rotate(-90 163.2 39.8)">10k</text>
<text x="164.6" y="37.9">R13</text>
<text x="175.9" y="39.8" transform="rotate(-90 175.9 39.8)">10k</text>
<text x="177.3" y="37.9">R14</text>
<text x="184.8" y="39.8" transform="rotate(-90 184.8 39.8)">10k</text>
<text x="186.2" y="37.9">R15</text>
<text x="197.5" y="39.8" transform="rotate(-90 197.5 39.8)">10k</text>
<text x="198.9" y="37.9">R16</text>
<text x="206.4" y="39.8" transform="rotate(-90 206.4 39.8)">10k</text>
<text x="207.8" y="37.9">R17</text>
<text x="219.1" y="39.8" transform="rotate(-90 219.1 39.8)">10k</text>
<text x="220.5" y="37.9">R18</text>
<text x="228" y="39.8" transform="rotate(-90 228 39.8)">10k</text>
<text x="229.4" y="37.9">R19</text>
<text x="240.7" y="39.8" transform="rotate(-90 240.7 39.8)">10k</text>
<text x="242.1" y="37.9">R20</text>
<text x="249.6" y="39.8" transform="rotate(-90 249.6 39.8)">10k</text>
<text x="251" y="37.9">R21</text>
<text x="262.3" y="39.8" transform="rotate(-90 262.3 39.8)">10k</text>
<text x="263.7" y="37.9">R22</text>
<text x="38.2" y="47.9">Q1</text>
<text x="59.8" y="47.9">Q2</text>
<text x="81.4" y="47.9">Q3</text>
<text x="103" y="47.9">Q4</text>
<text x="124.6" y="47.9">Q5</text>
<text x="146.2" y="47.9">Q6</text>
<text x="167.7" y="47.9">Q7</text>
<text x="189.3" y="47.9">Q8</text>
<text x="210.9" y="47.9">Q9</text>
<text x="232" y="47.9">Q10</text>
<text x="253.6" y="47.9">Q11</text>
<text x="36.1" y="50.2">BSS138</text>
<text x="57.7" y="50.2">BSS138</text>
<text x="79.3" y="50.2">BSS138</text>
<text x="100.9" y="50.2">BSS138</text>
<text x="122.5" y="50.2">BSS138</text>
<text x="144" y="50.2">BSS138</text>
<text x="165.6" y="50.2">BSS138</text>
<text x="187.2" y="50.2">BSS138</text>
<text x="208.8" y="50.2">BSS138</text>
<text x="230.4" y="50.2">BSS138</text>
<text x="252" y="50.2">BSS138</text>
<text x="227.5" y="59.4">C2</text>
<text x="187.8" y="63.8">OLED0.96</text>
<text x="189.4" y="61.5">#Brd1</text>
<text x="198.7" y="60">+3.3V</text>
<text x="226.1" y="61.9">100uF</text>
<text x="44.1" y="70.8">+5V</text>
<text x="162.8" y="70.7">+3.3V</text>
<text x="164.4" y="68.2">GND</text>
<text x="191.9" y="68.2">GND</text>
<text x="192.1" y="70.7">VCC</text>
<text x="229.3" y="68.8">GND</text>
<text x="46.4" y="76.8" transform="rotate(-90 46.4 76.8)">R23</text>
<text x="48.9" y="76.7" transform="rotate(-90 48.9 76.7)">4k7</text>
<text x="52.8" y="76.7" transform="rotate(-90 52.8 76.7)">12k</text>
<text x="55.3" y="76.8" transform="rotate(-90 55.3 76.8)">R24</text>
<text x="60.4" y="76.7" transform="rotate(-90 60.4 76.7)">3k9</text>
<text x="62.9" y="76.8" transform="rotate(-90 62.9 76.8)">R26</text>
<text x="144.1" y="77.5">SW1</text>
<text x="181" y="73.9" transform="rotate(-90 181 73.9)">XBrd1</text>
<text x="192.1" y="75.8">SDA</text>
<text x="192.3" y="73.3">SCL</text>
<text x="240.2" y="72.1">+3.3V</text>
<text x="47.7" y="81.4" transform="rotate(-90 47.7 81.4)">D1</text>
<text x="51.5" y="81.4" transform="rotate(-90 51.5 81.4)">D2</text>
<text x="59.1" y="81.4" transform="rotate(-90 59.1 81.4)">D5</text>
<text x="106.7" y="80.4">+5V</text>
<text x="141.2" y="79.8">RESET-C64</text>
<text x="178.5" y="80.1" transform="rotate(-90 178.5 80.1)">Conn_01x04_Female</text>
<text x="202.6" y="80.3">GND</text>
<text x="226.6" y="78.4">EN</text>
<text x="226.6" y="83.4">SENSOR_VP</text>
<text x="236.9" y="78.6" transform="rotate(-90 236.9 78.6)">VIN</text>
<text x="239.4" y="78.8" transform="rotate(-90 239.4 78.8)">3V3</text>
<text x="243.1" y="80.9">TXD0/IO1</text>
<text x="248.1" y="83.4">IO2</text>
<text x="47.7" y="86.4" transform="rotate(-90 47.7 86.4)">5V</text>
<text x="51.5" y="86.4" transform="rotate(-90 51.5 86.4)">9V</text>
<text x="59.1" y="87.1" transform="rotate(-90 59.1 87.1)">IO2</text>
<text x="95.8" y="86.5" transform="rotate(-90 95.8 86.5)">D3</text>
<text x="101.5" y="88.4" transform="rotate(-90 101.5 88.4)">1N5819</text>
<text x="119.1" y="89.8">VCC</text>
<text x="129" y="84.7">RESET</text>
<text x="131.2" y="87.2">CNT</text>
<text x="131.5" y="89.8">SP1</text>
<text x="149.3" y="89.1">GND</text>
<text x="226.6" y="86">SENSOR_VN</text>
<text x="242.9" y="86">RXD0/IO3</text>
<text x="248.1" y="88.5">IO4</text>
<text x="46.4" y="91.7">GNDGND</text>
<text x="57.9" y="91.7">GND</text>
<text x="131.2" y="92.3">ATN</text>
<text x="247.1" y="93.6">IO12</text>
<text x="248.1" y="91.1">IO5</text>
<text x="87.6" y="99.1">220uF</text>
<text x="89.1" y="96.8">C1</text>
<text x="130.3" y="97.4">CNT2</text>
<text x="131.5" y="99.9">SP2</text>
<text x="237.1" y="96.2">#U1</text>
<text x="247.1" y="98.7">IO14</text>
<text x="247.1" y="96.1">IO13</text>
<text x="247.1" y="101.2">IO15</text>
<text x="129.1" y="107.6">FLAG2</text>
<text x="131.4" y="102.5">PA2</text>
<text x="247.1" y="103.8">IO16</text>
<text x="247.1" y="106.3">IO17</text>
<text x="131.4" y="112.6">PB0</text>
<text x="247.1" y="108.8">IO18</text>
<text x="247.1" y="111.4">IO19</text>
<text x="247.1" y="113.9">IO21</text>
<text x="83.5" y="115.6">-</text>
<text x="96" y="115.6">+</text>
<text x="99" y="115.3">D4</text>
<text x="99.3" y="117.6">DB107S</text>
<text x="119.1" y="115.2">9VAC1</text>
<text x="119.1" y="117.7">9VAC2</text>
<text x="131.4" y="115.2">PB1</text>
<text x="131.4" y="117.7">PB2</text>
<text x="205.2" y="117" transform="rotate(-90 205.2 117)">XU1-2</text>
<text x="221.7" y="117" transform="rotate(-90 221.7 117)">XU1-1</text>
<text x="239.4" y="119.7" transform="rotate(-90 239.4 119.7)">ESP32_DevKit_V1_DOIT</text>
<text x="247.1" y="116.5">IO22</text>
<text x="247.1" y="119">IO23</text>
<text x="80.7" y="126">GND</text>
<text x="131.4" y="120.3">PB3</text>
<text x="131.4" y="122.8">PB4</text>
<text x="131.4" y="125.3">PB5</text>
<text x="202.6" y="123.3" transform="rotate(-90 202.6 123.3)">Conn_01x15_Female</text>
<text x="219.1" y="123.3" transform="rotate(-90 219.1 123.3)">Conn_01x15_Female</text>
<text x="247.1" y="121.5">IO25</text>
<text x="247.1" y="124.1">IO26</text>
<text x="268.6" y="124.5">SW2</text>
<text x="119.1" y="127.9">GND1</text>
<text x="119.1" y="130.4">GND2</text>
<text x="131.4" y="127.9">PB6</text>
<text x="131.4" y="130.4">PB7</text>
<text x="247.1" y="126.6">IO27</text>
<text x="247.1" y="129.2">IO32</text>
<text x="247.1" y="131.7">IO33</text>
<text x="266.8" y="126.8">Function</text>
<text x="277.1" y="130.5">+3.3V</text>
<text x="47.4" y="134.3">Jumper_Open</text>
<text x="47.7" y="136.9">JP1</text>
<text x="68.2" y="137.7">#U2</text>
<text x="119.1" y="133">GND3</text>
<text x="119.1" y="135.5">GND4</text>
<text x="131.4" y="135.5">PC2</text>
<text x="190.7" y="136.7">+3.3V</text>
<text x="191.7" y="133.1" transform="rotate(-90 191.7 133.1)">GND</text>
<text x="208.3" y="133.1" transform="rotate(-90 208.3 133.1)">GND</text>
<text x="247.1" y="134.2">IO34</text>
<text x="247.1" y="136.8">IO35</text>
<text x="266.1" y="136.3" transform="rotate(-90 266.1 136.3)">10k</text>
<text x="267.5" y="134.4">R25</text>
<text x="36.1" y="140">+3.3V</text>
<text x="66.8" y="140">ESP-01</text>
<text x="111.2" y="142.5">GND</text>
<text x="236.9" y="140.7" transform="rotate(-90 236.9 140.7)">GND</text>
<text x="239.4" y="140.7" transform="rotate(-90 239.4 140.7)">GND</text>
<text x="263.6" y="143.8">GND</text>
<text x="54.4" y="146.9">UTXD</text>
<text x="54.4" y="149.5">CH_PD</text>
<text x="79.9" y="149.5">GPIO2</text>
<text x="81.4" y="146.9">GND</text>
<text x="54.4" y="152">RST</text>
<text x="54.4" y="154.6">VCC</text>
<text x="79.9" y="152">GPIO0</text>
<text x="80.3" y="154.6">URXD</text>
<text x="236.9" y="151.4">GND</text>
<text x="102.3" y="161.5">GND</text>
<text x="63.5" y="166.2" transform="rotate(-90 63.5 166.2)">GND</text>
<text x="79.9" y="171.9" transform="rotate(-90 79.9 171.9)">+3.3V</text>
</g>
<g font-size="1.8">
<text x="31.5" y="47.3" transform="rotate(-90 31.5 47.3)">IO26</text>
<text x="53.1" y="47.3" transform="rotate(-90 53.1 47.3)">IO16</text>
<text x="68.3" y="46.9" transform="rotate(-90 68.3 46.9)">PB0</text>
<text x="74.7" y="47.3" transform="rotate(-90 74.7 47.3)">IO17</text>
<text x="89.9" y="46.9" transform="rotate(-90 89.9 46.9)">PB1</text>
<text x="96.3" y="47.3" transform="rotate(-90 96.3 47.3)">IO18</text>
<text x="111.5" y="46.9" transform="rotate(-90 111.5 46.9)">PB2</text>
<text x="117.9" y="47.3" transform="rotate(-90 117.9 47.3)">IO19</text>
<text x="133.1" y="46.9" transform="rotate(-90 133.1 46.9)">PB3</text>
<text x="139.4" y="47.3" transform="rotate(-90 139.4 47.3)">IO21</text>
<text x="154.7" y="46.9" transform="rotate(-90 154.7 46.9)">PB4</text>
<text x="161" y="47.3" transform="rotate(-90 161 47.3)">IO14</text>
<text x="176.3" y="46.9" transform="rotate(-90 176.3 46.9)">PC2</text>
<text x="182.6" y="47.3" transform="rotate(-90 182.6 47.3)">IO22</text>
<text x="197.9" y="46.9" transform="rotate(-90 197.9 46.9)">PB5</text>
<text x="204.2" y="47.3" transform="rotate(-90 204.2 47.3)">IO23</text>
<text x="219.5" y="46.9" transform="rotate(-90 219.5 46.9)">PB6</text>
<text x="225.8" y="47.3" transform="rotate(-90 225.8 47.3)">IO25</text>
<text x="241" y="46.9" transform="rotate(-90 241 46.9)">PB7</text>
<text x="247.4" y="47.3" transform="rotate(-90 247.4 47.3)">IO27</text>
<text x="262.6" y="46.9" transform="rotate(-90 262.6 46.9)">PA2</text>
<text x="46.7" y="49.2" transform="rotate(-90 46.7 49.2)">FLAG2</text>
<text x="236" y="59.9" transform="rotate(-90 236 59.9)">VIN</text>
<text x="52.1" y="71.1">VIN</text>
<text x="59.7" y="71.1">IO2</text>
<text x="236.2" y="66">C2C</text>
<text x="167.7" y="74.9">SDA</text>
<text x="167.9" y="72.4">SCL</text>
<text x="197.6" y="72.4">3 SCL</text>
<text x="197.6" y="74.9">4 SDA</text>
<text x="232.7" y="72.4">C2C</text>
<text x="97.5" y="81.5" transform="rotate(-90 97.5 81.5)">VIN</text>
<text x="251.8" y="82.5">19IO2</text>
<text x="251.8" y="80">28TX</text>
<text x="251.8" y="85.1">27RX</text>
<text x="251.8" y="95.2">13SDA</text>
<text x="141" y="101.6">PA2</text>
<text x="191.7" y="100.3">IO22</text>
<text x="191.7" y="97.8">IO23</text>
<text x="251.8" y="97.8">11IO14</text>
<text x="251.8" y="100.3">18SCL</text>
<text x="141" y="106.7">FLAG2</text>
<text x="191.7" y="107.9">IO21</text>
<text x="193.1" y="105.4">RX</text>
<text x="193.3" y="102.9">TX</text>
<text x="251.8" y="102.9">21IO16</text>
<text x="251.8" y="105.4">22IO17</text>
<text x="251.8" y="107.9">24IO18</text>
<text x="141" y="111.8">PB0</text>
<text x="191.7" y="113">IO18</text>
<text x="191.7" y="110.5">IO19</text>
<text x="207" y="113">SW2C</text>
<text x="251.8" y="110.5">25IO19</text>
<text x="251.8" y="113">26IO21</text>
<text x="141" y="114.3">PB1</text>
<text x="141" y="116.8">PB2</text>
<text x="141" y="119.4">PB3</text>
<text x="191.7" y="118.1">IO17</text>
<text x="208.3" y="118.1">IO26</text>
<text x="208.3" y="115.6">IO25</text>
<text x="251.8" y="115.6">29IO22</text>
<text x="251.8" y="118.1">30IO23</text>
<text x="141" y="121.9">PB4</text>
<text x="141" y="124.5">PB5</text>
<text x="191.7" y="120.6">IO16</text>
<text x="192.7" y="125.7">IO2</text>
<text x="208.3" y="123.2">IO14</text>
<text x="208.3" y="120.6">IO27</text>
<text x="251.8" y="125.7">10IO27</text>
<text x="252.2" y="120.6">8 IO25</text>
<text x="252.2" y="123.2">9 IO26</text>
<text x="141" y="127">PB6</text>
<text x="141" y="129.5">PB7</text>
<text x="192" y="128.3">SCL 13</text>
<text x="208.4" y="128.3">SDA 13</text>
<text x="252.2" y="130.8">7 SW2C SW2C</text>
<text x="43.3" y="133.3">RX</text>
<text x="141" y="134.6">PC2</text>
<text x="208.6" y="133.3">C2C 15</text>
<text x="41.3" y="141">JP1C</text>
<text x="41.3" y="146">JP1C</text>
<text x="94" y="153.7">TX</text>
<text x="74.9" y="163.8">JP1C</text>
<text x="65" y="171.4">TX</text>
</g>
<g font-size="1.2" fill="#840000">
<text x="68.2" y="165.2">1</text>
<text x="68.2" y="167.8">3</text>
<text x="73.3" y="165.2">2</text>
<text x="73.3" y="167.8">4</text>
<text x="68.2" y="170.3">5</text>
<text x="68.2" y="172.8">7</text>
<text x="73.3" y="170.3">6</text>
<text x="73.3" y="172.8">8</text>
</g>
</svg>
